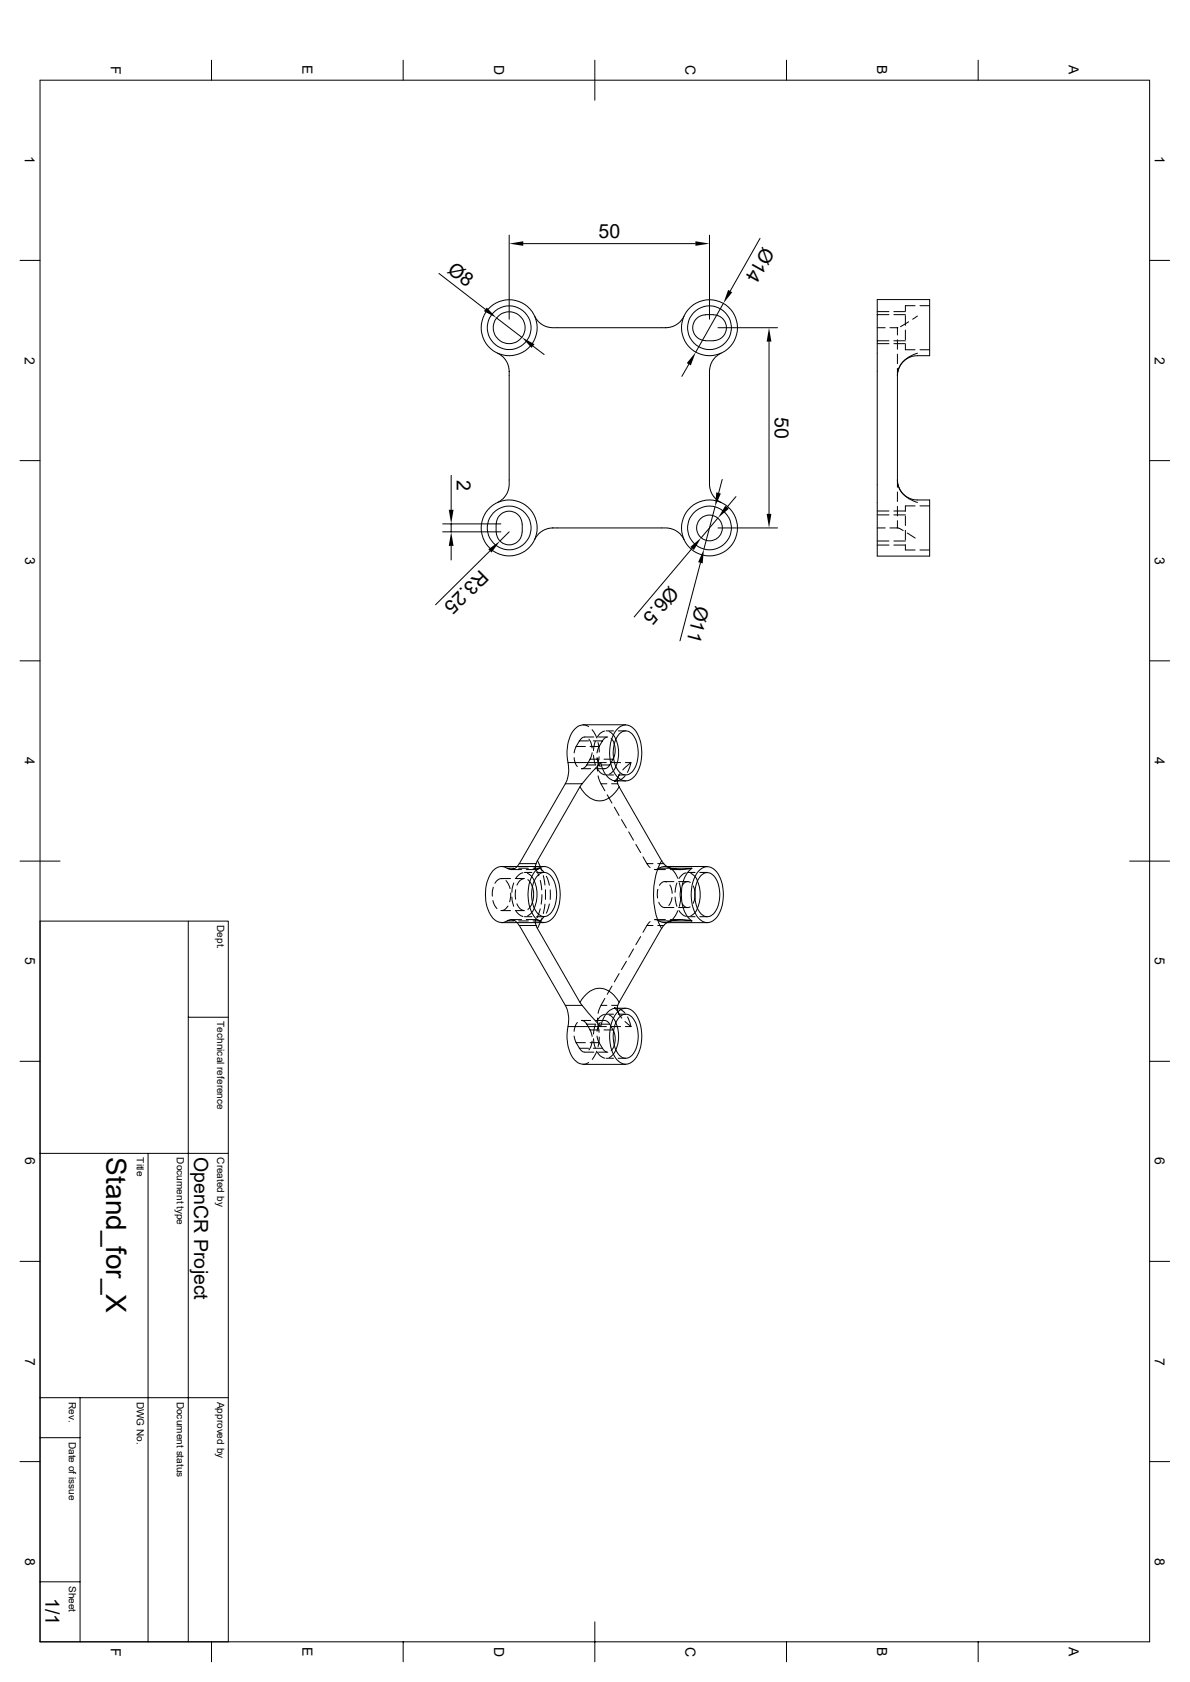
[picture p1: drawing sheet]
<svg xmlns="http://www.w3.org/2000/svg" width="297mm" height="420mm" viewBox="0 0 297 420" stroke-linecap="round" stroke-linejoin="round" font-family="sans-serif">
<g fill="none" stroke="#000" stroke-width=".25">
<path d="M52.8 15v5M100.6 15v5M148.5 15v10M196.3 15v5M244.1 15v5M10 20h276.9v390h-276.9zM127.1 58.7v21M177.1 58.7v21M189.7 59.5l-7.5 13.2M5 65h5M109.6 68.3l11.6 9M123.9 79.4l6.4 4.8"/>
<path d="M130.6 60.8h43M170.7 78.9l-.9 1.4-.6 .6-1.4 .7-1.3 .2h-27.4l-2.3-.1-1.3-.5-1.2-.9-.9-1.4M176.1 78.6h2M176.1 78.6a3.2 3.2 0 0 0-3.2 3.2 3.2 3.2 0 0 0 3.2 3.2M178.1 78.6a3.2 3.2 0 0 1 3.2 3.2 3.2 3.2 0 0 1-3.2 3.2M180.6 75.7l-6.9 12.2M218.9 78.6h3M218.9 77.8h3M223.1 78.6h2.9M223.1 77.8h2.9M226 78.8v2.4M228.4 76.3h-2.4v1.3"/>
<path d="M229 78.9l-1.2 .8M229.6 76.3h2.4M286.9 65h5M124.2 88.2l1.3 .9 .6 .6 .7 1.4 .3 1.7v28.4l-.3 1.3-.7 1.4-.6 .7-1.3 .9M133 86.4l2.8 2.1M171.9 91l-1.7 3M176.1 85.1h2M179.2 81.8h14.9M180 88.2l-1.4 .9-.8 1.1-.6 1.4-.1 2.2v27.4l.2 1.3 .8 1.4 .5 .7 1.4 .9M191.9 85.3v43M218.9 81.8h2M218.9 85.1h3"/>
<path d="M218.9 85.8h3M222.1 81.8h2M223.1 85.1h2.9M223.1 85.8h2.9M224 92v1.8M224 88.4v2.4M224 84.8v2.4M224 81.8v1.9M224 93.8v26M224.1 92.7l-.1 1.1M224.1 92.7a5 5 0 0 1 4.9-3.9h3v-14h-13.1v64.1h13.1v-14.1a9.4 9.4 0 0 1-5-.4l-1.2-.7-.9-.9-.8-1.9M226 82.4v2.4"/>
<path d="M226 86v1.3h2.4M226.8 80.3l-2.1 1.3M229 88.2l-2.1 .9-1.4 1.1-.8 .9-.6 1.7M229.6 87.3h2.4M5 115h5M112.6 118.7v8.6M180.3 119.7l-.9 3.4M224 119.8l.1 1.1M224 119.8v1.9M286.9 115h5M110.5 132.8h14.5M110.5 130.8h14.5"/>
<path d="M112.6 130.8v2M112.6 136.3v3.5M122.3 137.5l-13.6 13.5M123.8 130.9v1.9M123.9 132.8a3.2 3.2 0 0 0 3.2 3.3 3.2 3.2 0 0 0 3.2-3.3M123.9 130.9a3.2 3.2 0 0 1 3.2-3.3 3.2 3.2 0 0 1 3.2 3.3M127.1 132.8l-2.3 2.3M130.3 130.9v1.9M170.7 134.7l-.9-1.3-.6-.6-1.4-.7-1.6-.3h-28.5l-1.3 .3-1.4 .7-.7 .6-.9 1.3M172.7 136.9l-14.4 17.2M178.5 126.5l-2.8 10.6M179.2 131.8h14.9"/>
<path d="M179.2 129.3l-4.2 5M183.7 124l-2.3 2.7M218.9 131.8h2M218.9 128.6h3M218.9 135.1h3M218.9 136.1h3M218.9 127.6h3M222.1 131.8h2.1l1.2 .7M223.1 128.6h2.9M223.1 135.1h2.9M223.1 136.1h2.9M223.1 127.6h2.9"/>
<path d="M224 130v1.8M224 126.4v2.4M224 122.9v2.3M224.1 120.9l.6 1.6 .8 .9 1.4 1.2 2.1 .9M226 128.9v2.3M226 132.4v2.4M226 136v1.3h2.4M226.4 133.1l2 1.3M228.4 126.3h-2.4v1.4M229.6 126.3h2.4M229.6 137.3h2.4M174.8 140.5l-5.1 19.5"/>
<path d="M5 165h5M286.9 165h5M141.1 195.7l-11.5 19.9M141.1 195.7h4.2M141.8 190.4h9.5M141.8 190.5a8.1 8.1 0 0 1-.7 5.2M143.3 189.2l.4 1.6 .4 .6M143.8 186.4l-.5 1.6M143.8 186.4h2.3M144.6 185l-.8 1.4M144.6 185h2.3M144.7 196.5l-10.9 19.1"/>
<path d="M144.8 196.5a5.4 5.4 0 0 0 6 3.3l1.8-1 1-1 .9-1.3 10.6 18.4M145.3 195.7l-.5 .8M145.5 181a4.4 4.4 0 0 0-3.5 3.7 11 11 0 0 0-.2 5.7M146 184.1a1.28 1.28 0 0 0-1.4 .9M146 184h2.2M146.5 191h2.2M146.5 191a1.63 1.63 0 0 1-1.4 .9h2.3M147 184.6l.4 .6 .4 1.6M147.3 189.6l-.8 1.4M147.3 186.4h2.2M147.3 189.6h2.2M147.8 188l-.5 1.6"/>
<path d="M147.8 182.2l1.2 2.1M148.1 185h2.3M148.1 188.6l.5 2.3M148.6 191.9h2.3M148.6 185.1l-.5 2.3M149 189.2l.2 1.1 .6 1.1M149.1 192a2.7 2.7 0 0 0 1.8 1.5M149.3 185.4l.3 2.4M149.3 193.7l.7 2h1.5M149.4 184h2.3M149.5 189l-.4 3.5M149.9 191h2.3"/>
<path d="M150 195.7l1 1.7M150.4 185a6.3 6.3 0 0 0-1.4 3M150.7 189.6h2.3M150.9 182.5h-.1a2.82 2.82 0 0 0-1.7 1.5M151.3 182.5h1.8M151.3 193.5h1.8M151.5 184.1l-.6 .2-.5 .7M151.6 198.5l1.1 2M152 182.7a5.7 5.7 0 0 1 2.4 4.7 7.4 7.4 0 0 1-2 5.7l-.3 .2M152.5 184.4a4.7 4.7 0 0 1 .5 5.2 3.6 3.6 0 0 1-1.7 2.3h-.5M152.5 190.4h2.4M152.7 195.7h1.5"/>
<path d="M153.7 195a4.4 4.4 0 0 1-3.6-3.9l-.2-.7-4.6 5.3M153.7 195h2.5M153.9 182.2a2.84 2.84 0 0 1 4.9 .6 10.6 10.6 0 0 1-.3 11 2.84 2.84 0 0 1-5-.5 10.6 10.6 0 0 1 .4-11.1zM154.2 195.7l.4 .8M154.3 182.5h1.9M154.3 193.5h1.9M154.5 193.6l-1.1 1.5 .3-.1M154.6 183.2a2.23 2.23 0 0 1 3.8 .9 8.3 8.3 0 0 1-.7 8.7 2.23 2.23 0 0 1-3.7-.9 8.3 8.3 0 0 1 .6-8.7zM154.7 193.2l-.6 1.2 .1 1.3M156 193.8a2.85 2.85 0 0 1-2.3 1.2M156.1 190.4h1.4l-2.1 1.8M156.2 181h-10.7l1.4 .4"/>
<path d="M157.5 190.4l-.9 2.5M5 215h10M125.2 216.4l1.4 .4M125.2 216.4h10.6M125.2 219.4h2.2M125.2 216.4a4 4 0 0 0-3.4 3.2 9.9 9.9 0 0 0 1.6 10.1l.9 .5 .9 .1M125.3 219.4a1.64 1.64 0 0 0-1.8 1.2M126.3 219.9l.7 1.1 .3 .9M127.6 217.1h2.6M128.6 219.4h2.3M129.5 216.8h2.4M129.6 215.6a2.44 2.44 0 0 1-2.5 1.4l-.5-.2h1.7"/>
<path d="M129.6 215.6h4.2l-.2 1v.4l.5 .1 .6-.3h-1.6M130.5 217.9a2.37 2.37 0 0 0-1.8 1.5M130.6 219.4a2.32 2.32 0 0 0-1.6 1.6M130.9 217.8h1.9M131.4 217.1h2.5M131.7 218.1a3.2 3.2 0 0 1 1.6 1.8M131.7 219.7l.5 .5 .6 1.1M133.3 219.9a8.7 8.7 0 0 1 0 6.9M133.5 217.6a2.84 2.84 0 0 1 5 .5 10.6 10.6 0 0 1-.4 11 2.84 2.84 0 0 1-5-.5 10.6 10.6 0 0 1 .4-11zM133.6 217l.9 1.7M133.9 217.8h1.9M134.1 214.9l.7 1.5"/>
<path d="M134.2 218.6a2.23 2.23 0 0 1 3.8 .9 8.3 8.3 0 0 1-.6 8.6 2.23 2.23 0 0 1-3.8-.9 8.3 8.3 0 0 1 .6-8.6zM134.7 216.8l1.1 1M134.8 219.8l.4 2.4M134.9 216.4l.4 1.1M135.6 218.7l.4 2.3M136.4 218.8l.7 2.2M153.3 201.5l1.2 2.1M155.1 204.6l1.2 2.1M156.9 207.7l1.2 2.1M158.7 210.9l1.2 2M160.5 214l1 1.6M163 215.6h-1.5l.8 1"/>
<path d="M163.5 217.1h2.6M164.2 215.6h1.5M165.7 215.6l1.1 .9 1.7 .5 1.8 .1 2.4-.3h-8.2l-.5 .2-.7 .1M165.7 215.6l-.6-.7a18.7 18.7 0 0 0 0 17l.6-.8M165.9 216.4h10.6M166.9 216.6a2.34 2.34 0 0 0-2.4 .2M167.3 217.1h2.6M167.9 217.3l.7 .8 .6 1.2M171.2 217.9a3.2 3.2 0 0 0-1.7 1.5M171.6 217.8h1.9M172.4 218.1a3.3 3.3 0 0 1 1.7 1.8M172.7 216.8a8.2 8.2 0 0 0-2.6 7.4 7.3 7.3 0 0 0 2.6 5.8"/>
<path d="M174 219.9a8.7 8.7 0 0 1 0 7M174.2 217.6a2.84 2.84 0 0 1 5 .5 10.6 10.6 0 0 1-.4 11.1 2.84 2.84 0 0 1-4.9-.6 10.6 10.6 0 0 1 .3-11zM174.7 217.8h1.8M175 218.6a2.23 2.23 0 0 1 3.7 .9 8.3 8.3 0 0 1-.6 8.7 2.23 2.23 0 0 1-3.8-.9 8.3 8.3 0 0 1 .7-8.7zM281.9 215h10M10 230h47v180M47 230v180M123 224.9l.4 1.2 .6 .8M123.1 221.5l-.2 2.3M125.2 227.4h2.2M126.6 230l-1.4 .4h10.6M126.8 226.2l-.2 .2a1.68 1.68 0 0 1-1.6 1"/>
<path d="M127.5 223l-.3 2.2M127.6 229.6h2.6M127.8 224l.4 2.3M128.2 220.5l-.4 2.3M128.3 230h-1.7a2.11 2.11 0 0 1 3 1.1M128.6 227.4h2.3M128.7 222.2v2.3M128.7 227.4a3.1 3.1 0 0 0 1.8 1.5M129 225.7l.1 .1a2.3 2.3 0 0 0 1.5 1.5M129.5 230h2.4M129.6 231.1l11.5 19.9M130.9 228.9h1.9"/>
<path d="M131.4 229.6h2.5M132.8 221.3a5.6 5.6 0 0 1-1.1 5.8M133.1 230h1.6M133.3 226.9a3.3 3.3 0 0 1-1.6 1.8M133.8 231.1l10.9 19.2M133.9 228.9h1.9M134.7 230l-.6-.4-.5 .1v.5l.2 .9h-4.2M134.8 230.3l-.7 1.5M134.8 226.9l-.8 2.3M135.3 223.4l-.2 2.4M135.3 229.2l-.4 1.2M135.7 229l-1 1"/>
<path d="M136 225.8l-.4 2.3M136.1 222.2v2.4M137.1 225.7l-.7 2.3M137.3 222.2v2.4M158.1 236.9l-1.2 2.1M159.9 233.8l-1.2 2.1M161.5 231.1l-1 1.7M162.3 230.1l-.8 1h1.5M163.3 229.7h.7l.5 .3h8.2M163.5 229.6h2.6M164.2 231.1h1.5M164.2 222.1l-.1 2.1"/>
<path d="M164.4 225.3l.1 .3a1.65 1.65 0 0 0 1.4 1M164.5 230a2.41 2.41 0 0 0 2.5 .1M165.1 231.9l-10.6 18.4a5.4 5.4 0 0 0-6-3.4l-1.8 1-1 1-.9 1.4M165.9 230.4h10.6M165.9 220.1h2.3M165.9 226.6h2.3M166.4 220.2h-.2a1.33 1.33 0 0 0-1.6 .9M167.2 221l.4 1 .2 1.1M167.3 229.6h2.6M167.7 224.1l-.1 .8-.7 1.2M168.5 224l.5 2.3M169 220.5l-.5 2.3"/>
<path d="M169.2 227.4l-.6 1.2-.7 .8M169.4 220.1h2.2M169.4 226.6h2.2M169.5 227.4a3.4 3.4 0 0 0 1.8 1.5M169.5 220.4l.4 2.4M169.9 223.9l-.4 2.4M169.9 222.2l-.1 .9 .1 1.4M170.3 225.6l.1 .3a1.3 1.3 0 0 0 1.9 .5M171.6 228.9h1.9M172.3 220.3a1.32 1.32 0 0 0-2 .8M172.7 230l-2.4-.4-1.8 .1-1.7 .6-1.1 .8M173.1 221.2l.3 1.2"/>
<path d="M173.4 222.4v2M173.4 224.3l-.4 1.3M174.1 226.9a3.3 3.3 0 0 1-1.7 1.8M174.7 228.9h1.8M47 254h10M141.1 251a8.1 8.1 0 0 1 .7 5.3M141.1 251h4.2M143.3 258.7l.5 1.7M144.1 255.3l-.4 .6-.4 1.6M144.8 250.3l.5 .7M145.3 251l4.6 5.3a5.4 5.4 0 0 1 3.4-4.5h.4M146.5 255.7h2.2"/>
<path d="M146.5 255.7l.8 1.5M147.3 257.2l.5 1.6M147.3 257.2h2.2M147.4 254.8h-2.2a1.66 1.66 0 0 1 1.3 .9M147.8 260l-.4 1.5-.4 .7M148.1 259.4l.5 2.3M148.6 254.8l2.7 .1a3.6 3.6 0 0 1 1.7 2.3 4.7 4.7 0 0 1-.5 5.1M148.6 255.9l-.5 2.3M149 258.7l.5 1.6M149.1 254.2l.4 3.6M149.6 259l-.3 2.3M149.8 255.3l-.6 1.2-.2 1"/>
<path d="M149.9 255.7h2.3M150.7 257.2h2.3M150.9 253.3h-.1a2.82 2.82 0 0 0-1.7 1.5M151 249.3l-1 1.7M151.3 253.2h1.8M151.3 256.3h-9.5a10 10 0 0 0 1.7 8.5l.8 .6 1.2 .3M151.5 251h-1.5l-.7 2M152 253.4a5.7 5.7 0 0 1 2.4 4.7 7.4 7.4 0 0 1-2 5.8l-.3 .2M152.5 256.3h2.4M152.7 251h1.5M152.7 246.2l-1.1 2.1M153.7 251.8l-.3-.1 1.1 1.4"/>
<path d="M153.7 251.8h2.5M153.7 251.8a2.85 2.85 0 0 1 2.3 1.1M153.9 253a2.84 2.84 0 0 1 4.9 .5 10.6 10.6 0 0 1-.3 11 2.84 2.84 0 0 1-5-.5 10.6 10.6 0 0 1 .4-11zM154.2 251l-.1 1.3 1.1 1.9M154.3 253.2h1.9M154.5 243.1l-1.2 2.1M154.6 250.3l-.4 .7M154.6 254a2.23 2.23 0 0 1 3.8 .8 8.3 8.3 0 0 1-.7 8.7 2.23 2.23 0 0 1-3.7-.9 8.3 8.3 0 0 1 .6-8.6zM156 255.1l1.5 1.2M156.1 256.3h1.4M156.3 240l-1.2 2.1M156.6 253.9l.9 2.4"/>
<path d="M5 265h5M143.8 260.4l.8 1.3M143.8 260.3h2.3M144.6 261.7l.9 .9 2.7 .1M144.6 261.7h2.3M145.5 265.8h10.7M146.9 265.3l-1.4 .5M147.3 260.3h2.2M148.1 261.7h2.3M149 262.5l-1.2 2M149.1 262.8a2.8 2.8 0 0 0 1.8 1.4M149.4 262.7h2.3"/>
<path d="M149.5 260.3a4.3 4.3 0 0 0 1.8 2.3l.2 .1M151.3 264.2h1.8M154.3 264.2h1.9M286.9 265h5M10 288h47M37 288v122M5 315h5M286.9 315h5M10 359h10M10 349h47M20 349v61M5 365h5"/>
<path d="M286.9 365h5M10 395h10M52.8 410v5M100.6 410v5M148.5 405v10M196.3 410v5M244.1 410v5"/>
<circle cx="127.1" cy="81.8" r="7"/>
<circle cx="127.1" cy="81.8" r="4"/>
<circle cx="127.1" cy="81.8" r="5.5"/>
<circle cx="177.1" cy="81.8" r="7"/>
<circle cx="177.1" cy="81.8" r="5.5"/>
<circle cx="127.1" cy="131.8" r="7"/>
<circle cx="127.1" cy="131.8" r="5.5"/>
<circle cx="177.1" cy="131.8" r="7"/>
<circle cx="177.1" cy="131.8" r="3.2"/>
<circle cx="177.1" cy="131.8" r="5.5"/>
</g>
<g fill="#000">
<path d="M121.5 76.8l2.4 2.6-3.1-1.7zM127.1 60.8l3.5-.6v1.2zM173.6 60.2l3.5 .6-3.5 .6zM181.7 72.4l1.1 .6-2.2 2.7zM130.3 84.2l3.1 1.7-.7 1zM173.7 87.9l-1.3 3.3-1-.5zM191.9 81.8l.6 3.5h-1.2zM112.6 132.8l.6 3.5h-1.2zM112 127.3h1.2l-.6 3.5zM121.9 137.2l2.9-2.1-2.1 2.9zM172.3 136.6l2.7-2.3-1.8 3zM178.8 122.9l1.1 .3-1.4 3.3z"/>
<path d="M181 126.3l.9 .7-2.7 2.3zM191.3 128.3h1.2l-.6 3.5zM175.7 137.1l-.3 3.6-1.2-.3z"/>
</g>
<text font-size="7" x="26.5" y="289" transform="rotate(90 26.5 289)">Stand_for_X</text>
<g font-size="4.9">
<text x="149.4" y="59.4">50</text>
<text x="190.5" y="61.3" transform="rotate(119 190.5 61.3)">Ø14</text>
<text x="111.4" y="67.8" transform="rotate(38 111.4 67.8)">Ø8</text>
<text x="193.4" y="104.1" transform="rotate(90 193.4 104.1)">50</text>
<text x="114" y="119.9" transform="rotate(90 114 119.9)">2</text>
<text x="119.8" y="142" transform="rotate(135 119.8 142)">R3.25</text>
<text x="167.1" y="146" transform="rotate(130 167.1 146)">Ø6.5</text>
<text x="173.7" y="151" transform="rotate(105 173.7 151)">Ø11</text>
<text x="48.5" y="289" transform="rotate(90 48.5 289)">OpenCR Project</text>
<text x="11.3" y="399.1" transform="rotate(90 11.3 399.1)">1/1</text>
</g>
<g font-size="3.5">
<text x="27.6" y="16.5" transform="rotate(90 27.6 16.5)">F</text>
<text x="75.5" y="16.3" transform="rotate(90 75.5 16.3)">E</text>
<text x="123.3" y="16.3" transform="rotate(90 123.3 16.3)">D</text>
<text x="171.1" y="16.3" transform="rotate(90 171.1 16.3)">C</text>
<text x="218.9" y="16.3" transform="rotate(90 218.9 16.3)">B</text>
<text x="266.8" y="16.3" transform="rotate(90 266.8 16.3)">A</text>
<text x="6.2" y="39" transform="rotate(90 6.2 39)">1</text>
<text x="288.2" y="39" transform="rotate(90 288.2 39)">1</text>
<text x="6.2" y="89" transform="rotate(90 6.2 89)">2</text>
<text x="288.2" y="89" transform="rotate(90 288.2 89)">2</text>
<text x="6.3" y="139" transform="rotate(90 6.3 139)">3</text>
<text x="288.2" y="139" transform="rotate(90 288.2 139)">3</text>
<text x="6.2" y="189" transform="rotate(90 6.2 189)">4</text>
<text x="288.2" y="189" transform="rotate(90 288.2 189)">4</text>
<text x="6.3" y="239" transform="rotate(90 6.3 239)">5</text>
<text x="288.2" y="239" transform="rotate(90 288.2 239)">5</text>
<text x="6.3" y="289" transform="rotate(90 6.3 289)">6</text>
<text x="288.2" y="289" transform="rotate(90 288.2 289)">6</text>
<text x="6.3" y="339" transform="rotate(90 6.3 339)">7</text>
<text x="288.2" y="339" transform="rotate(90 288.2 339)">7</text>
<text x="6.3" y="389" transform="rotate(90 6.3 389)">8</text>
<text x="288.2" y="389" transform="rotate(90 288.2 389)">8</text>
<text x="27.6" y="411.4" transform="rotate(90 27.6 411.4)">F</text>
<text x="75.5" y="411.3" transform="rotate(90 75.5 411.3)">E</text>
<text x="123.3" y="411.2" transform="rotate(90 123.3 411.2)">D</text>
<text x="171.1" y="411.2" transform="rotate(90 171.1 411.2)">C</text>
<text x="218.9" y="411.3" transform="rotate(90 218.9 411.3)">B</text>
<text x="266.8" y="411.3" transform="rotate(90 266.8 411.3)">A</text>
</g>
<g font-size="2.5">
<text x="54.2" y="231" transform="rotate(90 54.2 231)">Dept.</text>
<text x="54.2" y="255" transform="rotate(90 54.2 255)">Technical reference</text>
<text x="34.2" y="289" transform="rotate(90 34.2 289)">Title</text>
<text x="44.2" y="289" transform="rotate(90 44.2 289)">Document type</text>
<text x="54.2" y="289" transform="rotate(90 54.2 289)">Created by</text>
<text x="17.2" y="350" transform="rotate(90 17.2 350)">Rev.</text>
<text x="34.2" y="350" transform="rotate(90 34.2 350)">DWG No.</text>
<text x="44.2" y="350" transform="rotate(90 44.2 350)">Document status</text>
<text x="54.2" y="350" transform="rotate(90 54.2 350)">Approved by</text>
<text x="17.2" y="360" transform="rotate(90 17.2 360)">Date of issue</text>
<text x="17.2" y="396" transform="rotate(90 17.2 396)">Sheet</text>
</g>
</svg>
